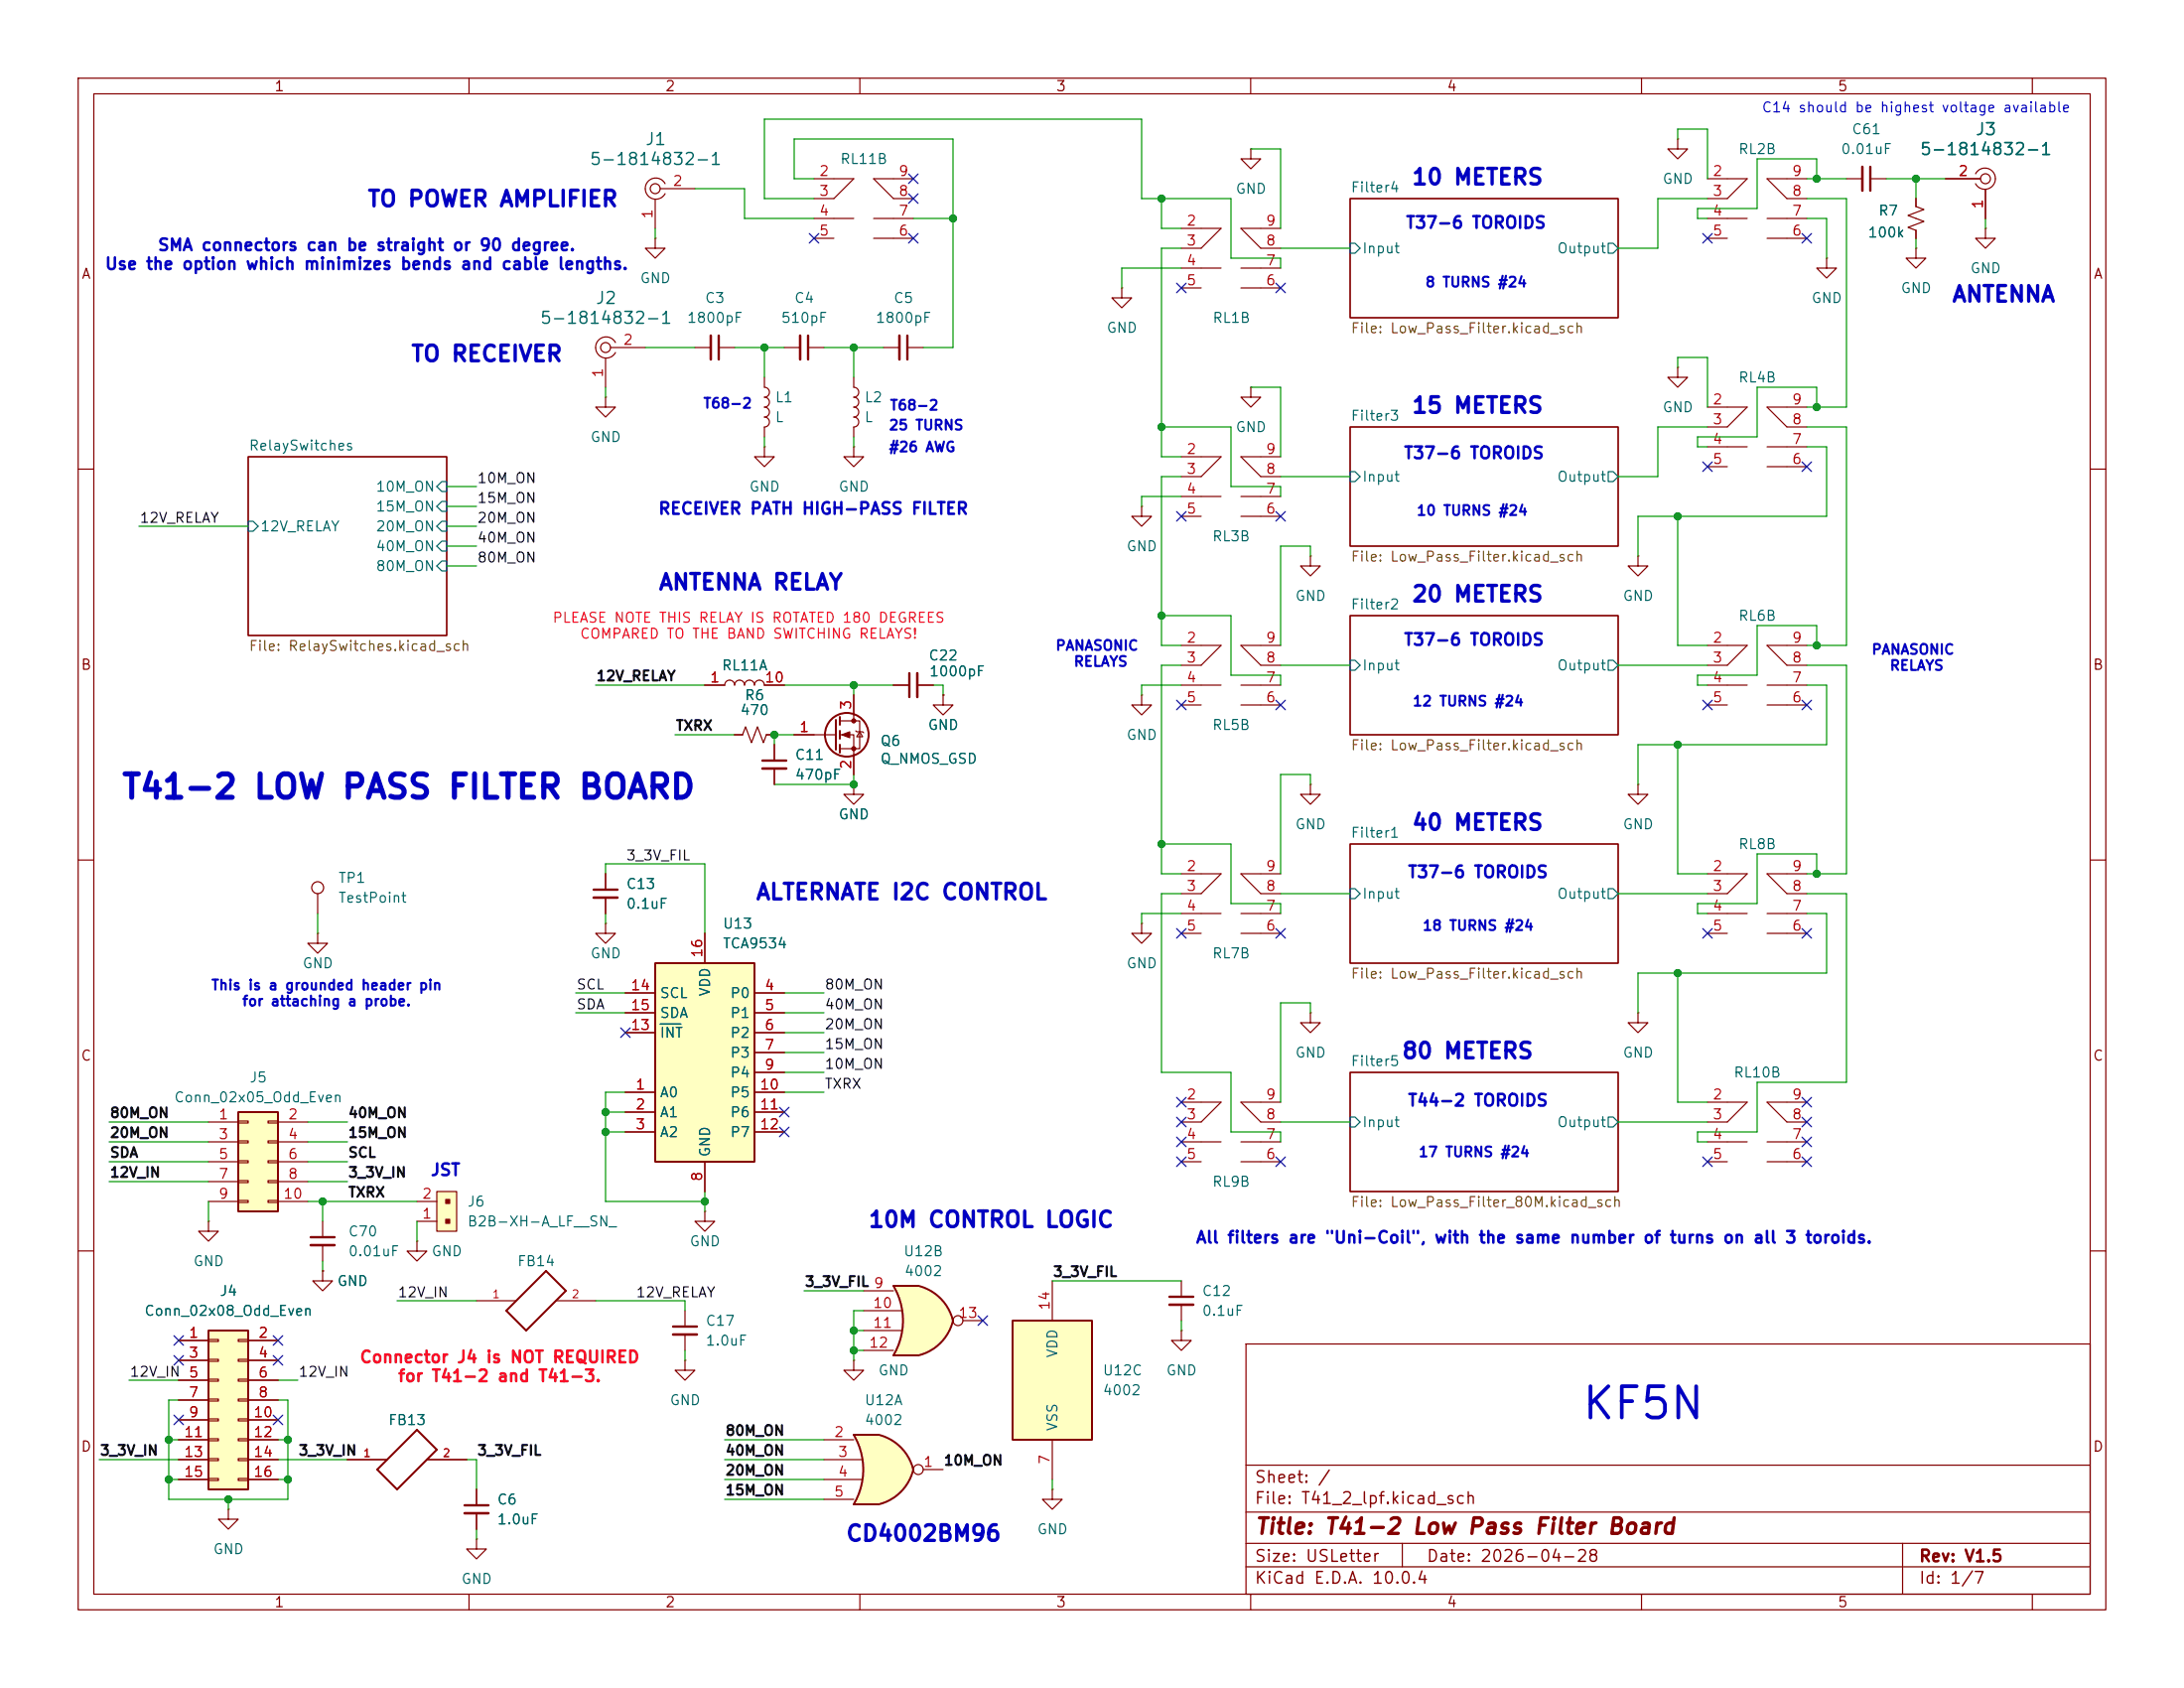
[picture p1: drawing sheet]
<svg xmlns="http://www.w3.org/2000/svg" width="279mm" height="216mm" viewBox="0 0 279 216" stroke-linecap="round" stroke-linejoin="round" font-family="sans-serif">
<g fill="none" stroke="#840000" stroke-width=".15">
<path d="M10 10h259.4v195.9h-259.4zM12 12h255.4v191.9h-255.4zM60 10v2M110 10v2M160 10v2M210 10v2M214.6 17.8v1.3h1.3l-1.3 1.2-1.2-1.2h1.2M214.6 17.8h.1M260 10v2M172.7 25.4h34.3v15.2h-34.3zM31.7 58.4h25.4v22.9h-25.4zM172.7 54.6h34.3v15.3h-34.3z"/>
<path d="M218.4 52.1h5.1l-2.5 2.5h-2.6M218.4 57.2h5.1M218.4 59.7h2.6M226.1 57.2h5M226.1 59.7h5M231.1 52.1h-5l2.5 2.5h2.5M10 60h2M172.7 78.7h34.3v15.3h-34.3zM267.4 60h2M10 110h2M40.6 119.4v1.3h1.3l-1.3 1.2-1.2-1.2h1.2M40.6 119.4h.1"/>
<path d="M40.6 114.3v2.5M77.5 111.8v2M77.5 114.8v2M172.7 108h34.3v15.2h-34.3zM267.4 110h2M172.7 137.2h34.3v15.2h-34.3zM10 160h2M159.4 171.9h108v32h-108zM267.4 160h2M134.6 190.5v1.3h1.3l-1.3 1.2-1.3-1.2h1.3M134.6 190.5h.1M159.4 197.4h108"/>
<path d="M159.4 193.4h108M159.4 187.4h108M179.4 197.4v3M243.4 197.4v6.5M60 203.9v2M110 203.9v2M159.4 200.4h108M160 203.9v2M210 203.9v2M260 203.9v2"/>
<circle cx="40.6" cy="113.5" r=".76"/>
</g>
<g fill="none" stroke="#006464" stroke-width=".15">
<path d="M172.7 31.1h.7l.6 .7-.6 .6h-.7zM205.7 31.1h.7l.6 .7-.6 .6h-.7zM31.7 66.7h.7l.6 .6-.6 .6h-.7zM55.9 62.2l.6-.6h.6v1.3h-.6zM55.9 64.8l.6-.7h.6v1.3h-.6zM55.9 67.3l.6-.6h.6v1.2h-.6zM55.9 72.4l.6-.6h.6v1.2h-.6zM56.5 69.2h.6v1.3h-.6l-.6-.6zM172.7 60.3h.7l.6 .7-.6 .6h-.7zM205.7 60.3h.7l.6 .7-.6 .6h-.7zM172.7 84.5h.7l.6 .6-.6 .6h-.7zM205.7 84.5h.7l.6 .6-.6 .6h-.7z"/>
<path d="M172.7 113.7h.7l.6 .6-.6 .6h-.7zM205.7 113.7h.7l.6 .6-.6 .6h-.7zM172.7 142.9h.7l.6 .6-.6 .6h-.7zM205.7 142.9h.7l.6 .6-.6 .6h-.7z"/>
</g>
<path d="M75.9 113.8h3.1" fill="none" stroke="#840000" stroke-width=".3"/>
<path d="M75.9 114.8h3.1" fill="none" stroke="#840000" stroke-width=".33"/>
<path d="M129.5 168.9h10.2v15.3h-10.2z" fill="#ffffc2"/>
<path d="M129.5 168.9h10.2v15.3h-10.2z" fill="none" stroke="#840000" stroke-width=".25"/>
<path d="M214.6 47v1.3h1.3l-1.3 1.2-1.2-1.2h1.2M214.6 47h.1M134.6 163.8v5.1M134.6 184.2v5" fill="none" stroke="#840000" stroke-width=".15"/>
<path d="M109.2 183.5h3.2M109.2 192.4h3.2" fill="none" stroke="#ffffc2" stroke-width=".13"/>
<g fill="#ffffc2" stroke="#ffffc2" stroke-width=".13">
<path d="M112.4 183.5a6.1 6.1 0 0 1 4.4 4.5l-5.9 1.4z"/>
<path d="M111 186.6l5.8 1.4a6 6 0 0 1-4.4 4.4z"/>
</g>
<path d="M109.2 183.5h3.2v8.9h-3.2a8.8 8.8 0 0 0 0-8.9z" fill="#ffffc2"/>
<g fill="none" stroke="#840000" stroke-width=".25">
<path d="M106.9 92.1v3.8M107.4 91.7v1M107.4 93.5v1M107.4 95.3v1M112.4 183.5h-3.2a8.7 8.7 0 0 1 0 8.9h3.2M112.4 183.5a6.1 6.1 0 0 1 4.4 4.5 6 6 0 0 1-4.4 4.4"/>
<circle cx="108.3" cy="94" r="2.79"/>
</g>
<g fill="none" stroke="#840000" stroke-width=".15">
<path d="M77.5 45.8v3.7M78.1 44.5h4.4M78.7 43.8a1.35 1.35 0 0 0-2-.4 1.35 1.35 0 0 0 0 2.1 1.35 1.35 0 0 0 2-.4M146 64.8v1.2h1.3l-1.3 1.3-1.2-1.3h1.2M146 64.8h.1M209.5 71.1v1.3h1.3l-1.3 1.3-1.2-1.3h1.2M209.5 71.1h.1M99.1 95.3v2M99.1 98.3v2M101.6 94h5.3M107.4 92.2h2.6v3.6h-2.6M107.4 94h1.8v5.1"/>
<path d="M109.2 88.9v3.3M109.5 93.5l.1 .1h.8l.1 .1M110 93.6l.4 .6h-.8zM114.3 87.6h2M117.3 87.6h2.1M146 88.9v1.3h1.3l-1.3 1.2-1.2-1.2h1.2M146 88.9h.1M151.1 82.6h5.1l-2.5 2.5h-2.6M151.1 87.6h5.1M151.1 90.2h2.6M158.7 87.6h5.1M158.7 90.2h5.1"/>
<path d="M163.8 82.6h-5.1l2.6 2.5h2.5M218.4 82.6h5.1l-2.5 2.5h-2.6M218.4 87.6h5.1M218.4 90.2h2.6M226.1 87.6h5M226.1 90.2h5M231.1 82.6h-5l2.5 2.5h2.5M77.5 118.1v1.3h1.2l-1.2 1.3-1.3-1.3h1.3M77.5 118.1h.1M109.2 100.3v1.3h1.3l-1.3 1.3-1.3-1.3h1.3M109.2 100.3h.1M146 118.1v1.3h1.3l-1.3 1.3-1.2-1.3h1.2"/>
<path d="M146 118.1h.1M167.6 100.3v1.3h1.3l-1.3 1.3-1.2-1.3h1.2M167.6 100.3h.1M209.5 100.3v1.3h1.3l-1.3 1.3-1.2-1.3h1.2M209.5 100.3h.1M218.4 111.8h5.1l-2.5 2.5h-2.6M218.4 116.8h5.1M218.4 119.4h2.6M226.1 116.8h5M226.1 119.4h5M231.1 111.8h-5l2.5 2.5h2.5M26.7 156.2v1.3h1.2l-1.2 1.3-1.3-1.3h1.3"/>
<path d="M26.7 156.2h.1M109.2 174v1.3h1.3l-1.3 1.2-1.3-1.2h1.3M109.2 174h.1M29.2 193v1.3h1.3l-1.3 1.3-1.3-1.3h1.3M29.2 193h.1M105.4 184.2h3.8M105.4 186.7h4.8M105.4 189.2h4.8M105.4 191.8h3.8M118.1 188h2.5"/>
<circle cx="77.5" cy="44.4" r=".63"/>
<circle cx="117.5" cy="188" r=".63"/>
</g>
<g fill="#840000" stroke="#840000" stroke-width=".15">
<path d="M107.7 94l1-.4v.8z"/>
<circle cx="109.2" cy="92.2" r=".25"/>
<circle cx="109.2" cy="95.8" r=".25"/>
</g>
<path d="M97.5 97.3h3.1M116.3 86.1v3.1" fill="none" stroke="#840000" stroke-width=".3"/>
<path d="M97.5 98.3h3.1M117.3 86.1v3.1" fill="none" stroke="#840000" stroke-width=".33"/>
<path d="M26.7 170.2h5v20.3h-5z" fill="#ffffc2"/>
<path d="M26.7 170.2h5v20.3h-5z" fill="none" stroke="#840000" stroke-width=".25"/>
<g fill="none" stroke="#840000" stroke-width=".15">
<path d="M151.1 111.8h5.1l-2.5 2.5h-2.6M151.1 116.8h5.1M151.1 119.4h2.6M158.7 116.8h5.1M158.7 119.4h5.1M163.8 111.8h-5.1l2.6 2.5h2.5M22.9 171.5h3.8M22.9 174h3.8M22.9 176.5h3.8M22.9 179.1h3.8M26.7 171.3h1.2v.3h-1.2zM26.7 173.9h1.2v.2h-1.2z"/>
<path d="M26.7 176.4h1.2v.3h-1.2zM26.7 178.9h1.2v.3h-1.2zM30.5 171.3h1.2v.3h-1.2zM30.5 173.9h1.2v.2h-1.2zM30.5 176.4h1.2v.3h-1.2zM30.5 178.9h1.2v.3h-1.2zM31.7 171.5h3.9M31.7 174h3.9M31.7 176.5h3.9M31.7 179.1h3.9M151.1 163.8v2.1M151.1 166.9v2"/>
<path d="M22.9 181.6h3.8M22.9 184.2h3.8M22.9 186.7h3.8M22.9 189.2h3.8M26.7 181.5h1.2v.2h-1.2zM26.7 184h1.2v.3h-1.2zM26.7 186.6h1.2v.2h-1.2zM26.7 189.1h1.2v.3h-1.2zM30.5 181.5h1.2v.2h-1.2zM30.5 184h1.2v.3h-1.2zM30.5 186.6h1.2v.2h-1.2zM30.5 189.1h1.2v.3h-1.2z"/>
<path d="M31.7 181.6h3.9M31.7 184.2h3.9M31.7 186.7h3.9M31.7 189.2h3.9"/>
</g>
<path d="M149.6 165.9h3.1" fill="none" stroke="#840000" stroke-width=".3"/>
<path d="M149.6 166.9h3.1" fill="none" stroke="#840000" stroke-width=".33"/>
<path d="M30.5 142.2h5.1v12.7h-5.1z" fill="#ffffc2"/>
<path d="M30.5 142.2h5.1v12.7h-5.1zM53.3 182.9l2.6 2.5-5.1 5.1-2.5-2.5z" fill="none" stroke="#840000" stroke-width=".25"/>
<g fill="none" stroke="#840000" stroke-width=".15">
<path d="M167.6 129.5v1.3h1.3l-1.3 1.3-1.2-1.3h1.2M167.6 129.5h.1M26.7 143.5h3.8M26.7 146.1h3.8M26.7 148.6h3.8M26.7 151.1h3.8M26.7 153.7h3.8M30.5 143.4h1.2v.2h-1.2zM30.5 145.9h1.2v.3h-1.2zM30.5 148.5h1.2v.2h-1.2zM30.5 151h1.2v.3h-1.2zM30.5 153.5h1.2v.3h-1.2z"/>
<path d="M34.3 143.4h1.3v.2h-1.3zM34.3 145.9h1.3v.3h-1.3zM34.3 148.5h1.3v.2h-1.3zM34.3 151h1.3v.3h-1.3zM34.3 153.5h1.3v.3h-1.3zM35.6 143.5h3.8M35.6 146.1h3.8M35.6 148.6h3.8M35.6 151.1h3.8M35.6 153.7h3.8M41.3 156.2v2M41.3 159.3v2"/>
<path d="M151.1 141h5.1l-2.5 2.5h-2.6M151.1 146.1h5.1M151.1 148.6h2.6M158.7 146.1h5.1M158.7 148.6h5.1M163.8 141h-5.1l2.6 2.5h2.5M41.3 162.6v1.2h1.2l-1.2 1.3-1.3-1.3h1.3M41.3 162.6h.1M44.4 186.7h5.1M54.6 186.7h5.1M61 196.9v1.2h1.2l-1.2 1.3-1.3-1.3h1.3M61 196.9h.1"/>
<path d="M61 190.5v2M61 193.5v2.1"/>
</g>
<path d="M39.8 158.2h3M59.4 192.5h3.1" fill="none" stroke="#840000" stroke-width=".3"/>
<path d="M39.8 159.3h3M59.4 193.5h3.1" fill="none" stroke="#840000" stroke-width=".33"/>
<path d="M114.3 164.5h3.2M114.3 173.4h3.2" fill="none" stroke="#ffffc2" stroke-width=".13"/>
<g fill="#ffffc2" stroke="#ffffc2" stroke-width=".13">
<path d="M117.5 164.5a6.1 6.1 0 0 1 4.4 4.4l-5.9 1.4z"/>
<path d="M116.1 167.5l5.8 1.4a6 6 0 0 1-4.4 4.5z"/>
</g>
<path d="M114.3 164.5h3.2v8.9h-3.2a8.8 8.8 0 0 0 0-8.9z" fill="#ffffc2"/>
<path d="M69.8 162.6l2.6 2.5-5.1 5.1-2.5-2.6zM117.5 164.5h-3.2a8.7 8.7 0 0 1 0 8.9h3.2M117.5 164.5a6.1 6.1 0 0 1 4.4 4.4 6 6 0 0 1-4.4 4.5" fill="none" stroke="#840000" stroke-width=".25"/>
<g fill="none" stroke="#840000" stroke-width=".15">
<path d="M160 19.1v1.2h1.3l-1.3 1.3-1.3-1.3h1.3M160 19.1h.1M151.1 29.2h5.1l-2.5 2.6h-2.6M151.1 34.3h5.1M151.1 36.8h2.6M158.7 34.3h5.1M158.7 36.8h5.1M163.8 29.2h-5.1l2.6 2.6h2.5M160 49.5v1.3h1.3l-1.3 1.3-1.3-1.3h1.3M160 49.5h.1M61 166.4h5M71.1 166.4h5.1"/>
<path d="M87.6 174v1.3h1.3l-1.3 1.2-1.2-1.2h1.2M87.6 174h.1M87.6 167.6v2.1M87.6 170.7v2M110.5 165.1h3.8M110.5 167.6h4.8M110.5 170.2h4.8M110.5 172.7h3.8M123.2 168.9h2.5"/>
<circle cx="122.6" cy="168.9" r=".63"/>
</g>
<path d="M86.1 169.7h3.1" fill="none" stroke="#840000" stroke-width=".3"/>
<path d="M86.1 170.7h3.1" fill="none" stroke="#840000" stroke-width=".33"/>
<path d="M55.9 152.4h2.5v5.1h-2.5z" fill="#ffffc2"/>
<g fill="none" stroke="#840000" stroke-width=".15">
<path d="M151.1 58.4h5.1l-2.5 2.6h-2.6M163.8 58.4h-5.1l2.6 2.6h2.5M151.1 63.5h5.1M151.1 66h2.6M158.7 63.5h5.1M158.7 66h5.1M167.6 71.1v1.3h1.3l-1.3 1.3-1.2-1.3h1.2M167.6 71.1h.1M53.3 158.8v1.2h1.3l-1.3 1.3-1.2-1.3h1.2M53.3 158.8h.1M53.3 156.2h2.6M53.3 153.7h2.6"/>
<path d="M55.9 152.4h2.5v5.1h-2.5zM90.2 154.9v1.3h1.2l-1.2 1.3-1.3-1.3h1.3M90.2 154.9h.1"/>
</g>
<g fill="#840000" stroke="#840000" stroke-width=".15">
<path d="M57 156h.5v.5h-.5z"/>
<path d="M57 153.4h.5v.5h-.5z"/>
</g>
<path d="M83.8 123.2h12.7v25.4h-12.7z" fill="#ffffc2"/>
<path d="M83.8 123.2h12.7v25.4h-12.7z" fill="none" stroke="#840000" stroke-width=".25"/>
<g fill="none" stroke="#840000" stroke-width=".15">
<path d="M83.8 30.5v1.3h1.3l-1.3 1.2-1.3-1.2h1.3M83.8 30.5h.1M83.8 25.5v3.7M84.5 24.1h4.4M85.1 23.5a1.35 1.35 0 0 0-2.1-.4 1.35 1.35 0 0 0 0 2.1 1.35 1.35 0 0 0 2.1-.4M104.1 22.9h5.1l-2.5 2.5h-2.6M104.1 27.9h5.1M104.1 30.5h2.6M111.8 27.9h5M111.8 30.5h5M116.8 22.9h-5l2.5 2.5h2.5M143.5 36.8v1.3h1.3l-1.3 1.3-1.3-1.3h1.3"/>
<path d="M143.5 36.8h.1M218.4 22.9h5.1l-2.5 2.5h-2.6M218.4 27.9h5.1M218.4 30.5h2.6M226.1 27.9h5M226.1 30.5h5M231.1 22.9h-5l2.5 2.5h2.5M233.7 33v1.3h1.2l-1.2 1.3-1.3-1.3h1.3M233.7 33h.1M236.2 22.9h2.1M239.3 22.9h2M245.1 31.8v1.2h1.3l-1.3 1.3-1.3-1.3h1.3"/>
<path d="M245.1 31.8h.1M245.1 25.4v1l1 .4-2 .8 2 .7-2 .8 1 .4v1M248.9 22.9h4.5M252.7 22.2a1.35 1.35 0 0 1 2.1-.4 1.35 1.35 0 0 1 0 2.1 1.35 1.35 0 0 1-2.1-.4M254 29.2v1.3h1.3l-1.3 1.3-1.3-1.3h1.3M254 29.2h.1M254 24.3v3.6M77.5 50.8v1.3h1.2l-1.2 1.2-1.3-1.2h1.3M77.5 50.8h.1M88.9 44.5h2M91.9 44.5h2.1M97.8 48.3v1.2a.64 .64 0 0 1 .6 .7 .64 .64 0 0 1-.6 .6 .64 .64 0 0 1 .6 .6 .64 .64 0 0 1-.6 .7 .64 .64 0 0 1 .6 .6 .64 .64 0 0 1-.6 .6 .64 .64 0 0 1 .6 .7 .64 .64 0 0 1-.6 .6v1.3"/>
<path d="M97.8 57.2v1.2h1.3l-1.3 1.3-1.3-1.3h1.3M97.8 57.2h.1M100.3 44.5h2.1M103.4 44.5h2M109.2 48.3v1.2a.64 .64 0 0 1 .7 .7 .64 .64 0 0 1-.7 .6 .64 .64 0 0 1 .7 .6 .64 .64 0 0 1-.7 .7 .64 .64 0 0 1 .7 .6 .64 .64 0 0 1-.7 .6 .64 .64 0 0 1 .7 .7 .64 .64 0 0 1-.7 .6v1.3M109.2 57.2v1.2h1.3l-1.3 1.3-1.3-1.3h1.3M109.2 57.2h.1M113 44.5h2.1M116.1 44.5h2M90.2 87.6h2.5a.63 .63 0 0 1 .6-.6 .63 .63 0 0 1 .7 .6 .64 .64 0 0 1 .6-.6 .64 .64 0 0 1 .6 .6 .64 .64 0 0 1 .7-.6 .64 .64 0 0 1 .6 .6 .64 .64 0 0 1 .6-.6 .64 .64 0 0 1 .7 .6h2.5M94 94h1l.4-1 .7 2 .8-2 .8 2 .3-1h1.1M99.1 95.3v2"/>
<path d="M99.1 98.3v2M101.6 94h2.5M109.2 88.9v2.5M109.2 96.5v2.6M114.3 87.6h2M117.3 87.6h2.1M120.6 88.9v1.3h1.3l-1.3 1.2-1.2-1.2h1.2M120.6 88.9h.1M77.5 111.8v2M77.5 114.8v2M90.2 119.4v3.8M109.2 100.3h.1"/>
<path d="M80 139.7h3.8M80 127h3.8M80 129.5h3.8M80 132.1h3.8M96.5 139.7h3.8M96.5 127h3.8M96.5 129.5h3.8M96.5 132.1h3.8M96.5 134.6h3.8M96.5 137.2h3.8M209.5 129.5v1.3h1.3l-1.3 1.3-1.2-1.3h1.2M209.5 129.5h.1"/>
<path d="M80 142.2h3.8M80 144.8h3.8M90.2 148.6v3.8M96.5 142.2h3.8M96.5 144.8h3.8M218.4 141h5.1l-2.5 2.5h-2.6M218.4 146.1h5.1M218.4 148.6h2.6M226.1 146.1h5M226.1 148.6h5M231.1 141h-5l2.5 2.5h2.5M22.9 171.5h3.8"/>
<path d="M22.9 174h3.8M22.9 176.5h3.8M22.9 179.1h3.8M31.7 171.5h3.9M31.7 174h3.9M31.7 176.5h3.9M31.7 179.1h3.9M41.3 162.6h.1M151.1 170.2v1.3h1.3l-1.3 1.2-1.2-1.2h1.2M151.1 170.2h.1M22.9 181.6h3.8M22.9 184.2h3.8"/>
<path d="M22.9 186.7h3.8M22.9 189.2h3.8M31.7 181.6h3.9M31.7 184.2h3.9M31.7 186.7h3.9M31.7 189.2h3.9M44.4 186.7h5.1M54.6 186.7h5.1M61 190.5v2M61 193.5v2.1"/>
<circle cx="83.8" cy="24.1" r=".63"/>
<circle cx="254" cy="22.9" r=".63"/>
</g>
<path d="M84.5 131h2.6" fill="none" stroke="#006464" stroke-width=".15"/>
<path d="M239.3 21.3v3.1M91.9 42.9v3.1M103.4 42.9v3.1M116.1 42.9v3.1" fill="none" stroke="#840000" stroke-width=".3"/>
<path d="M238.3 21.3v3.1M90.9 42.9v3.1M102.4 42.9v3.1M115.1 42.9v3.1" fill="none" stroke="#840000" stroke-width=".33"/>
<g fill="none" stroke="#009600" stroke-width=".15">
<path d="M160 19.1h3.8v10.1M214.6 17.8v-1.3h3.8v6.4M83.8 29.2v1.3M88.9 24.1h6.3v3.8h8.9M104.1 25.4h-6.3v-10.2h48.2v10.2h11.5v7.6h6.3v1.3M104.1 22.9h-2.5v-5.1h20.3v26.7h-3.8M116.8 27.9h5.1M148.6 25.4v3.8h2.5M151.1 31.8h-2.5v26.6h2.5M151.1 34.3h-7.6v2.5M163.8 31.8h8.9M218.4 25.4h-6.3v6.4h-5.1"/>
<path d="M231.1 27.9h2.6v5.1M231.1 25.4h5.1v26.7h-5.1M231.1 22.9h5.1M232.4 22.9v-2.6h-7.6v6.4h-7.6v1.2h1.2M241.3 22.9h7.6M245.1 22.9v2.5M245.1 30.5v1.3M254 27.9v1.3M77.5 49.5v1.3M82.5 44.5h6.4M94 44.5h6.3M97.8 44.5v3.8"/>
<path d="M97.8 55.9v1.3M105.4 44.5h7.6M109.2 44.5v3.8M109.2 55.9v1.3M148.6 54.6h8.9v7.6h6.3v1.3M160 49.5h3.8v8.9M214.6 47v-1.3h3.8v6.4M218.4 54.6h-6.3v6.4h-5.1M231.1 54.6h5.1v28h-5.1M231.1 57.2h2.6v8.8h-24.2v5.1M232.4 52.1v-2.6h-7.6v6.4h-7.6v1.3h1.2M17.8 67.3h13.9"/>
<path d="M57.1 67.3h3.9M57.1 64.8h3.9M57.1 62.2h3.9M57.1 69.9h3.9M57.1 72.4h3.9M148.6 78.7h8.9v7.7h6.3v1.2M151.1 63.5h-5.1v1.3M151.1 61h-2.5v21.6h2.5M163.8 61h8.9M167.6 71.1v-1.2h-3.8v12.7M214.6 66v16.6h3.8M76.2 87.6h14"/>
<path d="M86.4 94h7.6M100.3 87.6h14M101.6 94h-2.5v1.3M109.2 87.6v1.3M109.2 99.1v1.2h-10.1M119.4 87.6h1.2v1.3M151.1 87.6h-5.1v1.3M151.1 85.1h-2.5v26.7h2.5M163.8 85.1h8.9M207 85.1h11.4M214.6 95.3v16.5h3.8M231.1 87.6h2.6v7.7h-24.2v5"/>
<path d="M231.1 85.1h5.1v26.7h-5.1M232.4 82.6v-2.6h-7.6v6.4h-7.6v1.2h1.2M40.6 116.8v2.6M77.5 111.8v-1.3h12.7v8.9M77.5 116.8v1.3M148.6 108h8.9v7.6h6.3v1.2M151.1 116.8h-5.1v1.3M151.1 114.3h-2.5v22.9h8.9v7.6h6.3v1.3M163.8 114.3h8.9M167.6 100.3v-1.2h-3.8v12.7M207 114.3h11.4M231.1 114.3h5.1v24.1h-11.4v6.4h-7.6v1.3h1.2"/>
<path d="M231.1 116.8h2.6v7.7h-24.2v5M232.4 111.8v-2.6h-7.6v6.4h-7.6v1.2h1.2M73.7 127h6.3M73.7 129.5h6.3M80 139.7h-2.5v14h12.7M100.3 127h5.1M100.3 129.5h5.1M100.3 132.1h5.1M100.3 139.7h5.1M100.3 137.2h5.1M100.3 134.6h5.1M167.6 129.5v-1.2h-3.8v12.7"/>
<path d="M214.6 124.5v16.5h3.8M14 151.1h12.7M14 148.6h12.7M14 146.1h12.7M14 143.5h12.7M26.7 153.7v2.5M39.4 151.1h5M39.4 153.7h13.9M39.4 148.6h5M39.4 146.1h5M39.4 143.5h5M41.3 153.7v2.5"/>
<path d="M53.3 156.2v2.6M77.5 144.8h2.5M77.5 142.2h2.5M90.2 152.4v2.5M163.8 143.5h8.9M207 143.5h11.4M16.5 176.5h6.4M22.9 179.1h-1.3v12.7h15.2v-12.7h-1.2M35.6 176.5h2.5M41.3 161.3v1.3M50.8 166.4h10.2M76.2 166.4h11.4v1.2"/>
<path d="M87.6 172.7v1.3M102.9 165.1h7.6M109.2 172.7h1.3M109.2 170.2h1.3M110.5 167.6h-1.3v6.4M134.6 163.8h16.5M151.1 168.9v1.3M12.7 186.7h10.2M21.6 189.2h1.3M21.6 184.2h1.3M29.2 191.8v1.2M35.6 189.2h1.2"/>
<path d="M35.6 186.7h8.8M35.6 184.2h1.2M59.7 186.7h1.3v3.8M61 195.6v1.3M92.7 189.2h12.7M92.7 186.7h12.7M92.7 184.2h12.7M92.7 191.8h12.7M134.6 189.2v1.3"/>
</g>
<g fill="none" stroke="#000084" stroke-width=".15">
<path d="M103.5 29.9l1.2 1.2M104.7 29.9l-1.2 1.2M116.2 29.9l1.2 1.2M116.2 22.3l1.2 1.2M116.2 24.8l1.2 1.2M117.4 29.9l-1.2 1.2M117.4 22.3l-1.2 1.2M117.4 24.8l-1.2 1.2M150.5 36.2l1.2 1.2M151.7 36.2l-1.2 1.2M163.2 36.2l1.2 1.2M164.4 36.2l-1.2 1.2"/>
<path d="M217.8 29.9l1.2 1.2M219 29.9l-1.2 1.2M230.5 29.9l1.2 1.2M231.7 29.9l-1.2 1.2M217.8 59.1l1.2 1.2M219 59.1l-1.2 1.2M230.5 59.1l1.2 1.2M231.7 59.1l-1.2 1.2M150.5 65.4l1.2 1.2M151.7 65.4l-1.2 1.2M163.2 65.4l1.2 1.2M164.4 65.4l-1.2 1.2"/>
<path d="M150.5 89.6l1.2 1.2M151.7 89.6l-1.2 1.2M163.2 89.6l1.2 1.2M164.4 89.6l-1.2 1.2M217.8 89.6l1.2 1.2M219 89.6l-1.2 1.2M230.5 89.6l1.2 1.2M231.7 89.6l-1.2 1.2M150.5 118.8l1.2 1.2M151.7 118.8l-1.2 1.2M163.2 118.8l1.2 1.2M164.4 118.8l-1.2 1.2"/>
<path d="M217.8 118.8l1.2 1.2M219 118.8l-1.2 1.2M230.5 118.8l1.2 1.2M231.7 118.8l-1.2 1.2M79.4 131.5l1.2 1.2M80.6 131.5l-1.2 1.2M99.7 141.6l1.2 1.2M99.7 144.2l1.2 1.2M100.9 141.6l-1.2 1.2M100.9 144.2l-1.2 1.2M150.5 140.4l1.2 1.2M150.5 145.4l1.2 1.3"/>
<path d="M150.5 142.9l1.2 1.2M150.5 148l1.2 1.2M151.7 140.4l-1.2 1.2M151.7 145.4l-1.2 1.3M151.7 142.9l-1.2 1.2M151.7 148l-1.2 1.2M163.2 148l1.2 1.2M164.4 148l-1.2 1.2M217.8 148l1.2 1.2M219 148l-1.2 1.2M230.5 148l1.2 1.2M230.5 145.4l1.2 1.3"/>
<path d="M230.5 140.4l1.2 1.2M230.5 142.9l1.2 1.2M231.7 148l-1.2 1.2M231.7 145.4l-1.2 1.3M231.7 140.4l-1.2 1.2M231.7 142.9l-1.2 1.2M22.3 173.4l1.2 1.2M22.3 170.8l1.2 1.3M23.5 173.4l-1.2 1.2M23.5 170.8l-1.2 1.3M35 170.8l1.2 1.3M35 173.4l1.2 1.2"/>
<path d="M36.2 170.8l-1.2 1.3M36.2 173.4l-1.2 1.2M125.1 168.3l1.2 1.2M126.3 168.3l-1.2 1.2M22.3 181l1.2 1.2M23.5 181l-1.2 1.2M35 181l1.2 1.2M36.2 181l-1.2 1.2"/>
</g>
<g fill="#009600" stroke="#009600" stroke-width=".13">
<circle cx="232.4" cy="22.9" r=".46"/>
<circle cx="245.1" cy="22.9" r=".46"/>
<circle cx="232.4" cy="111.8" r=".46"/>
<circle cx="214.6" cy="124.5" r=".46"/>
<circle cx="214.6" cy="66" r=".46"/>
<circle cx="232.4" cy="52.1" r=".46"/>
<circle cx="232.4" cy="82.6" r=".46"/>
<circle cx="214.6" cy="95.3" r=".46"/>
<circle cx="109.2" cy="170.2" r=".46"/>
<circle cx="148.6" cy="108" r=".46"/>
<circle cx="21.6" cy="184.2" r=".46"/>
<circle cx="21.6" cy="189.2" r=".46"/>
<circle cx="29.2" cy="191.8" r=".46"/>
<circle cx="36.8" cy="184.2" r=".46"/>
<circle cx="36.8" cy="189.2" r=".46"/>
<circle cx="41.3" cy="153.7" r=".46"/>
<circle cx="77.5" cy="144.8" r=".46"/>
<circle cx="90.2" cy="153.7" r=".46"/>
<circle cx="77.5" cy="142.2" r=".46"/>
<circle cx="109.2" cy="172.7" r=".46"/>
<circle cx="148.6" cy="54.6" r=".46"/>
<circle cx="148.6" cy="78.7" r=".46"/>
<circle cx="109.2" cy="100.3" r=".46"/>
<circle cx="109.2" cy="87.6" r=".46"/>
<circle cx="97.8" cy="44.5" r=".46"/>
<circle cx="99.1" cy="94" r=".46"/>
<circle cx="121.9" cy="27.9" r=".46"/>
<circle cx="148.6" cy="25.4" r=".46"/>
<circle cx="109.2" cy="44.5" r=".46"/>
</g>
<text font-size="4" fill="#0000c2" x="202.1" y="182.5">KF5N</text>
<text font-size="3" fill="#0000c2" x="15.4" y="102.9">T41-2 LOW PASS FILTER BOARD</text>
<g font-size="2" fill="#0000c2">
<text x="46.9" y="26.9">TO POWER AMPLIFIER</text>
<text x="180.5" y="24.1">10 METERS</text>
<text x="249.6" y="39.1">ANTENNA</text>
<text x="52.5" y="46.7">TO RECEIVER</text>
<text x="180.5" y="53.4">15 METERS</text>
<text x="84.2" y="76">ANTENNA RELAY</text>
<text x="180.5" y="77.5">20 METERS</text>
<text x="180.5" y="106.7">40 METERS</text>
<text x="96.6" y="115.6">ALTERNATE I2C CONTROL</text>
<text x="179.2" y="135.9">80 METERS</text>
<text x="111" y="157.5">10M CONTROL LOGIC</text>
<text x="108.1" y="197.6">CD4002BM96</text>
</g>
<text font-size="2" fill="#840000" x="160.4" y="196.7">Title: T41-2 Low Pass Filter Board</text>
<g font-size="1.5" fill="#006464">
<text x="252.6" y="17.7">J3</text>
<text x="75.3" y="21.5">5-1814832-1</text>
<text x="82.4" y="18.9">J1</text>
<text x="245.5" y="20.2">5-1814832-1</text>
<text x="69" y="41.8">5-1814832-1</text>
<text x="76.1" y="39.3">J2</text>
</g>
<g font-size="1.5" fill="#0000c2">
<text x="179.7" y="29.6">T37-6 TOROIDS</text>
<text x="13.3" y="34.9">Use the option which minimizes bends and cable lengths.</text>
<text x="20.1" y="32.5">SMA connectors can be straight or 90 degree.</text>
<text x="179.5" y="59.1">T37-6 TOROIDS</text>
<text x="84.1" y="66.2">RECEIVER PATH HIGH-PASS FILTER</text>
<text x="179.5" y="82.9">T37-6 TOROIDS</text>
<text x="180" y="112.7">T37-6 TOROIDS</text>
<text x="180" y="141.9">T44-2 TOROIDS</text>
<text x="55" y="150.8">JST</text>
<text x="152.9" y="159.4">All filters are &quot;Uni-Coil&quot;, with the same number of turns on all 3 toroids.</text>
</g>
<g font-size="1.5" fill="#ff0a2a">
<text x="45.9" y="174.7">Connector J4 is NOT REQUIRED</text>
<text x="50.8" y="177.1">for T41-2 and T41-3.</text>
</g>
<g font-size="1.5" fill="#840000">
<text x="160.4" y="190">Sheet: /</text>
<text x="160.4" y="192.7">File: T41_2_lpf.kicad_sch</text>
<text x="160.4" y="202.9">KiCad E.D.A. 10.0.4</text>
<text x="160.4" y="200.1">Size: USLetter</text>
<text x="182.4" y="200.1">Date: 2026-04-28</text>
<text x="245.4" y="200.1">Rev: V1.5</text>
<text x="245.4" y="202.9">Id: 1/7</text>
</g>
<g font-size="1.3" fill="#840000">
<text x="35" y="12">1</text>
<text x="85" y="12">2</text>
<text x="135" y="12">3</text>
<text x="185" y="12">4</text>
<text x="235" y="12">5</text>
<text x="10.3" y="36">A</text>
<text x="267.7" y="36">A</text>
<text x="10.3" y="86">B</text>
<text x="267.7" y="86">B</text>
<text x="10.3" y="136">C</text>
<text x="267.7" y="136">C</text>
<text x="10.3" y="186">D</text>
<text x="267.7" y="186">D</text>
<text x="35" y="205.9">1</text>
<text x="85" y="205.9">2</text>
<text x="135" y="205.9">3</text>
<text x="185" y="205.9">4</text>
<text x="235" y="205.9">5</text>
</g>
<g font-size="1.3" fill="#0000c2">
<text x="225.3" y="14.7">C14 should be highest voltage available</text>
<text x="182.3" y="37">8 TURNS #24</text>
<text x="89.9" y="52.5">T68-2</text>
<text x="113.8" y="52.8">T68-2</text>
<text x="113.6" y="55.3">25 TURNS</text>
<text x="113.6" y="58.1">#26 AWG</text>
<text x="181.1" y="66.3">10 TURNS #24</text>
<text x="134.9" y="83.5">PANASONIC</text>
<text x="137.3" y="85.6">RELAYS</text>
<text x="239.3" y="84">PANASONIC</text>
<text x="241.7" y="86.1">RELAYS</text>
<text x="180.6" y="90.6">12 TURNS #24</text>
<text x="181.9" y="119.3">18 TURNS #24</text>
<text x="26.9" y="127">This is a grounded header pin</text>
<text x="30.9" y="129">for attaching a probe.</text>
<text x="181.4" y="148.3">17 TURNS #24</text>
</g>
<g font-size="1.3" fill="#006464">
<text x="236.8" y="17.5">C61</text>
<text x="107.4" y="21.3">RL11B</text>
<text x="212.6" y="23.8">GND</text>
<text x="222.3" y="20">RL2B</text>
<text x="235.4" y="20">0.01uF</text>
<text x="158" y="25.1">GND</text>
<text x="172.7" y="24.9">Filter4</text>
<text x="240.2" y="27.9">R7</text>
<text x="174.2" y="32.7">Input</text>
<text x="199.1" y="32.7">Output</text>
<text x="238.9" y="30.7">100k</text>
<text x="252" y="35.3">GND</text>
<text x="81.8" y="36.5">GND</text>
<text x="87.8" y="41.6">1800pF</text>
<text x="90.1" y="39.1">C3</text>
<text x="99.8" y="41.6">510pF</text>
<text x="101.5" y="39.1">C4</text>
<text x="111.9" y="41.6">1800pF</text>
<text x="114.2" y="39.1">C5</text>
<text x="155" y="41.6">RL1B</text>
<text x="231.6" y="39.1">GND</text>
<text x="243.1" y="37.8">GND</text>
<text x="141.5" y="42.9">GND</text>
<text x="99.1" y="51.8">L1</text>
<text x="110.5" y="51.8">L2</text>
<text x="212.6" y="53">GND</text>
<text x="222.3" y="49.2">RL4B</text>
<text x="31.7" y="57.9">RelaySwitches</text>
<text x="75.4" y="56.9">GND</text>
<text x="99.1" y="54.3">L</text>
<text x="110.5" y="54.3">L</text>
<text x="158" y="55.6">GND</text>
<text x="172.7" y="54.1">Filter3</text>
<text x="48" y="63.2">10M_ON</text>
<text x="48" y="65.7">15M_ON</text>
<text x="95.8" y="63.2">GND</text>
<text x="107.2" y="63.2">GND</text>
<text x="174.2" y="61.9">Input</text>
<text x="199.1" y="61.9">Output</text>
<text x="33.2" y="68.3">12V_RELAY</text>
<text x="48" y="68.3">20M_ON</text>
<text x="48" y="70.8">40M_ON</text>
<text x="144" y="70.8">GND</text>
<text x="155" y="69.6">RL3B</text>
<text x="48" y="73.4">80M_ON</text>
<text x="165.6" y="77.2">GND</text>
<text x="207.5" y="77.2">GND</text>
<text x="172.7" y="78.3">Filter2</text>
<text x="222.3" y="79.7">RL6B</text>
<text x="92.2" y="86.1">RL11A</text>
<text x="95.2" y="89.9">R6</text>
<text x="118.7" y="84.8">C22</text>
<text x="118.8" y="86.8">1000pF</text>
<text x="174.2" y="86.1">Input</text>
<text x="199.1" y="86.1">Output</text>
<text x="94.6" y="91.8">470</text>
<text x="112.5" y="95.7">Q6</text>
<text x="118.6" y="93.7">GND</text>
<text x="144" y="95">GND</text>
<text x="155" y="93.7">RL5B</text>
<text x="101.6" y="100">470pF</text>
<text x="101.6" y="97.5">C11</text>
<text x="112.5" y="98">Q_NMOS_GSD</text>
<text x="107.2" y="105.1">GND</text>
<text x="165.6" y="106.4">GND</text>
<text x="172.7" y="107.5">Filter1</text>
<text x="207.5" y="106.4">GND</text>
<text x="43.2" y="113.2">TP1</text>
<text x="222.3" y="108.9">RL8B</text>
<text x="43.2" y="115.8">TestPoint</text>
<text x="80" y="114">C13</text>
<text x="80" y="116.5">0.1uF</text>
<text x="92.4" y="119.1">U13</text>
<text x="174.2" y="115.3">Input</text>
<text x="199.1" y="115.3">Output</text>
<text x="38.6" y="124.2">GND</text>
<text x="75.4" y="122.9">GND</text>
<text x="92.4" y="121.6">TCA9534</text>
<text x="144" y="124.2">GND</text>
<text x="155" y="122.9">RL7B</text>
<text x="84.3" y="128">SCL</text>
<text x="84.3" y="130.5">SDA</text>
<text x="91.1" y="127.5" transform="rotate(-90 91.1 127.5)">VDD</text>
<text x="93.3" y="128">P0</text>
<text x="93.3" y="130.5">P1</text>
<text x="84.3" y="133.1">INT</text>
<text x="93.3" y="133.1">P2</text>
<text x="93.3" y="135.6">P3</text>
<text x="165.6" y="135.6">GND</text>
<text x="172.7" y="136.7">Filter5</text>
<text x="207.5" y="135.6">GND</text>
<text x="22.2" y="141.3">Conn_02x05_Odd_Even</text>
<text x="31.8" y="138.8">J5</text>
<text x="84.3" y="140.7">A0</text>
<text x="84.3" y="143.2">A1</text>
<text x="93.3" y="138.1">P4</text>
<text x="93.3" y="140.7">P5</text>
<text x="93.3" y="143.2">P6</text>
<text x="221.7" y="138.1">RL10B</text>
<text x="84.3" y="145.8">A2</text>
<text x="91.1" y="148.1" transform="rotate(-90 91.1 148.1)">GND</text>
<text x="93.3" y="145.8">P7</text>
<text x="174.2" y="144.5">Input</text>
<text x="199.1" y="144.5">Output</text>
<text x="59.7" y="154.6">J6</text>
<text x="155" y="152.1">RL9B</text>
<text x="44.5" y="161">0.01uF</text>
<text x="44.5" y="158.5">C70</text>
<text x="55.1" y="161">GND</text>
<text x="59.7" y="157.2">B2B-XH-A_LF__SN_</text>
<text x="88.1" y="159.7">GND</text>
<text x="115.5" y="161">U12B</text>
<text x="24.6" y="162.3">GND</text>
<text x="28" y="166.1">J4</text>
<text x="43" y="164.8">GND</text>
<text x="66.1" y="162.3">FB14</text>
<text x="115.6" y="163.5">4002</text>
<text x="153.7" y="166.1">C12</text>
<text x="18.4" y="168.6">Conn_02x08_Odd_Even</text>
<text x="90.2" y="169.9">C17</text>
<text x="90.2" y="172.4">1.0uF</text>
<text x="135.6" y="173.8" transform="rotate(-90 135.6 173.8)">VDD</text>
<text x="153.7" y="168.6">0.1uF</text>
<text x="112.3" y="176.2">GND</text>
<text x="141" y="176.2">U12C</text>
<text x="141" y="178.8">4002</text>
<text x="149.1" y="176.2">GND</text>
<text x="49.6" y="182.6">FB13</text>
<text x="85.6" y="180">GND</text>
<text x="110.5" y="180">U12A</text>
<text x="110.5" y="182.6">4002</text>
<text x="135.6" y="183.1" transform="rotate(-90 135.6 183.1)">VSS</text>
<text x="63.5" y="192.7">C6</text>
<text x="63.5" y="195.3">1.0uF</text>
<text x="132.6" y="196.6">GND</text>
<text x="27.2" y="199.1">GND</text>
<text x="58.9" y="202.9">GND</text>
</g>
<g font-size="1.3" fill="#a90000">
<text x="104.7" y="22.8">2</text>
<text x="114.9" y="22.8">9</text>
<text x="219" y="22.8">2</text>
<text x="229.2" y="22.8">9</text>
<text x="250.4" y="22.8">2</text>
<text x="83.8" y="28.1" transform="rotate(-90 83.8 28.1)">1</text>
<text x="86" y="24.1">2</text>
<text x="104.7" y="25.4">3</text>
<text x="104.7" y="27.9">4</text>
<text x="114.9" y="27.9">7</text>
<text x="114.9" y="25.4">8</text>
<text x="151.7" y="29.2">2</text>
<text x="161.9" y="29.2">9</text>
<text x="219" y="25.4">3</text>
<text x="219" y="27.9">4</text>
<text x="229.2" y="27.9">7</text>
<text x="229.2" y="25.4">8</text>
<text x="254" y="26.8" transform="rotate(-90 254 26.8)">1</text>
<text x="104.7" y="30.5">5</text>
<text x="114.9" y="30.5">6</text>
<text x="151.7" y="31.7">3</text>
<text x="151.7" y="34.3">4</text>
<text x="161.9" y="34.3">7</text>
<text x="161.9" y="31.7">8</text>
<text x="219" y="30.5">5</text>
<text x="229.2" y="30.5">6</text>
<text x="151.7" y="36.8">5</text>
<text x="161.9" y="36.8">6</text>
<text x="79.6" y="44.4">2</text>
<text x="77.4" y="48.4" transform="rotate(-90 77.4 48.4)">1</text>
<text x="219" y="52">2</text>
<text x="229.2" y="52">9</text>
<text x="151.7" y="58.4">2</text>
<text x="161.9" y="58.4">9</text>
<text x="219" y="54.6">3</text>
<text x="219" y="57.1">4</text>
<text x="219" y="59.7">5</text>
<text x="229.2" y="59.7">6</text>
<text x="229.2" y="57.1">7</text>
<text x="229.2" y="54.6">8</text>
<text x="151.7" y="60.9">3</text>
<text x="151.7" y="63.5">4</text>
<text x="161.9" y="63.5">7</text>
<text x="161.9" y="60.9">8</text>
<text x="151.7" y="66">5</text>
<text x="161.9" y="66">6</text>
<text x="151.7" y="82.5">2</text>
<text x="161.9" y="82.5">9</text>
<text x="219" y="82.5">2</text>
<text x="229.2" y="82.5">9</text>
<text x="90.7" y="87.6">1</text>
<text x="97.7" y="87.6">10</text>
<text x="151.7" y="85.1">3</text>
<text x="151.7" y="87.6">4</text>
<text x="161.9" y="87.6">7</text>
<text x="161.9" y="85.1">8</text>
<text x="219" y="85.1">3</text>
<text x="219" y="87.6">4</text>
<text x="229.2" y="87.6">7</text>
<text x="229.2" y="85.1">8</text>
<text x="102.2" y="94">1</text>
<text x="109.2" y="90.9" transform="rotate(-90 109.2 90.9)">3</text>
<text x="151.7" y="90.1">5</text>
<text x="161.9" y="90.1">6</text>
<text x="219" y="90.1">5</text>
<text x="229.2" y="90.1">6</text>
<text x="109.2" y="98.5" transform="rotate(-90 109.2 98.5)">2</text>
<text x="151.7" y="111.7">2</text>
<text x="161.9" y="111.7">9</text>
<text x="219" y="111.7">2</text>
<text x="229.2" y="111.7">9</text>
<text x="151.7" y="114.3">3</text>
<text x="151.7" y="116.8">4</text>
<text x="151.7" y="119.4">5</text>
<text x="161.9" y="119.4">6</text>
<text x="161.9" y="116.8">7</text>
<text x="161.9" y="114.3">8</text>
<text x="219" y="114.3">3</text>
<text x="219" y="116.8">4</text>
<text x="219" y="119.4">5</text>
<text x="229.2" y="119.4">6</text>
<text x="229.2" y="116.8">7</text>
<text x="229.2" y="114.3">8</text>
<text x="90.1" y="122.6" transform="rotate(-90 90.1 122.6)">16</text>
<text x="80.6" y="127">14</text>
<text x="80.6" y="129.5">15</text>
<text x="97.7" y="127">4</text>
<text x="97.7" y="129.5">5</text>
<text x="80.6" y="132.1">13</text>
<text x="97.7" y="132.1">6</text>
<text x="97.7" y="134.6">7</text>
<text x="97.7" y="137.1">9</text>
<text x="27.9" y="143.5">1</text>
<text x="36.8" y="143.5">2</text>
<text x="81.2" y="139.7">1</text>
<text x="81.2" y="142.2">2</text>
<text x="97.1" y="139.7">10</text>
<text x="97.1" y="142.2">11</text>
<text x="151.7" y="140.9">2</text>
<text x="151.7" y="143.5">3</text>
<text x="161.9" y="143.5">8</text>
<text x="161.9" y="140.9">9</text>
<text x="219" y="140.9">2</text>
<text x="219" y="143.5">3</text>
<text x="229.2" y="143.5">8</text>
<text x="229.2" y="140.9">9</text>
<text x="27.9" y="146">3</text>
<text x="27.9" y="148.6">5</text>
<text x="36.8" y="146">4</text>
<text x="36.8" y="148.6">6</text>
<text x="81.2" y="144.8">3</text>
<text x="97.1" y="144.8">12</text>
<text x="151.7" y="146">4</text>
<text x="151.7" y="148.6">5</text>
<text x="161.9" y="148.6">6</text>
<text x="161.9" y="146">7</text>
<text x="219" y="146">4</text>
<text x="219" y="148.6">5</text>
<text x="229.2" y="148.6">6</text>
<text x="229.2" y="146">7</text>
<text x="27.9" y="151.1">7</text>
<text x="27.9" y="153.6">9</text>
<text x="36.2" y="153.6">10</text>
<text x="36.8" y="151.1">8</text>
<text x="53.9" y="153.6">2</text>
<text x="90.1" y="151.2" transform="rotate(-90 90.1 151.2)">8</text>
<text x="53.9" y="156.2">1</text>
<text x="111.6" y="167.6">10</text>
<text x="134.6" y="167.7" transform="rotate(-90 134.6 167.7)">14</text>
<text x="24.1" y="171.4">1</text>
<text x="24.1" y="174">3</text>
<text x="32.9" y="171.4">2</text>
<text x="32.9" y="174">4</text>
<text x="111.1" y="172.7">12</text>
<text x="111.6" y="170.2">11</text>
<text x="122.5" y="168.9">13</text>
<text x="24.1" y="176.5">5</text>
<text x="24.1" y="179">7</text>
<text x="32.9" y="176.5">6</text>
<text x="32.9" y="179">8</text>
<text x="23.5" y="184.1">11</text>
<text x="24.1" y="181.6">9</text>
<text x="32.3" y="181.6">10</text>
<text x="32.3" y="184.1">12</text>
<text x="106.6" y="184.1">2</text>
<text x="23.5" y="186.7">13</text>
<text x="23.5" y="189.2">15</text>
<text x="32.3" y="186.7">14</text>
<text x="32.3" y="189.2">16</text>
<text x="106.6" y="191.7">5</text>
<text x="107.1" y="186.7">3</text>
<text x="107.1" y="189.2">4</text>
<text x="118" y="187.9">1</text>
<text x="134.6" y="187.4" transform="rotate(-90 134.6 187.4)">7</text>
</g>
<g font-size="1.3" fill="#725600">
<text x="172.7" y="42.9">File: Low_Pass_Filter.kicad_sch</text>
<text x="172.7" y="72.1">File: Low_Pass_Filter.kicad_sch</text>
<text x="31.7" y="83.6">File: RelaySwitches.kicad_sch</text>
<text x="172.7" y="96.3">File: Low_Pass_Filter.kicad_sch</text>
<text x="172.7" y="125.5">File: Low_Pass_Filter.kicad_sch</text>
<text x="172.7" y="154.7">File: Low_Pass_Filter_80M.kicad_sch</text>
</g>
<g font-size="1.3" fill="#0f0f0f">
<text x="61" y="62.1">10M_ON</text>
<text x="61" y="64.6">15M_ON</text>
<text x="17.8" y="67.2">12V_RELAY</text>
<text x="61" y="67.2">20M_ON</text>
<text x="61" y="69.7">40M_ON</text>
<text x="61" y="72.3">80M_ON</text>
<text x="76.2" y="87.4">12V_RELAY</text>
<text x="86.4" y="93.8">TXRX</text>
<text x="80" y="110.4">3_3V_FIL</text>
<text x="73.7" y="126.9">SCL</text>
<text x="73.7" y="129.4">SDA</text>
<text x="105.4" y="132">20M_ON</text>
<text x="105.4" y="129.4">40M_ON</text>
<text x="105.4" y="126.9">80M_ON</text>
<text x="105.4" y="134.5">15M_ON</text>
<text x="105.4" y="137">10M_ON</text>
<text x="14" y="143.3">80M_ON</text>
<text x="44.4" y="143.3">40M_ON</text>
<text x="105.4" y="139.6">TXRX</text>
<text x="14" y="145.8">20M_ON</text>
<text x="14" y="148.4">SDA</text>
<text x="44.4" y="148.4">SCL</text>
<text x="44.4" y="145.8">15M_ON</text>
<text x="14" y="150.9">12V_IN</text>
<text x="44.4" y="153.5">TXRX</text>
<text x="44.4" y="150.9">3_3V_IN</text>
<text x="50.8" y="166.2">12V_IN</text>
<text x="81.3" y="166.2">12V_RELAY</text>
<text x="102.9" y="164.9">3_3V_FIL 9</text>
<text x="134.6" y="163.6">3_3V_FIL</text>
<text x="16.5" y="176.4">12V_IN</text>
<text x="38.1" y="176.4">12V_IN</text>
<text x="92.7" y="183.9">80M_ON</text>
<text x="12.7" y="186.5">3_3V_IN</text>
<text x="38.1" y="186.5">3_3V_IN</text>
<text x="61" y="186.5">3_3V_FIL</text>
<text x="92.7" y="189">20M_ON</text>
<text x="92.7" y="186.5">40M_ON</text>
<text x="92.7" y="191.6">15M_ON</text>
<text x="120.6" y="187.7">10M_ON</text>
</g>
<g font-size="1.3" fill="#ff061c">
<text x="70.6" y="80">PLEASE NOTE THIS RELAY IS ROTATED 180 DEGREES</text>
<text x="74.1" y="82">COMPARED TO THE BAND SWITCHING RELAYS!</text>
</g>
<g font-size="1" fill="#a90000">
<text x="62.9" y="166.3">1</text>
<text x="73" y="166.3">2</text>
<text x="46.4" y="186.6">1</text>
<text x="56.5" y="186.6">2</text>
</g>
</svg>
